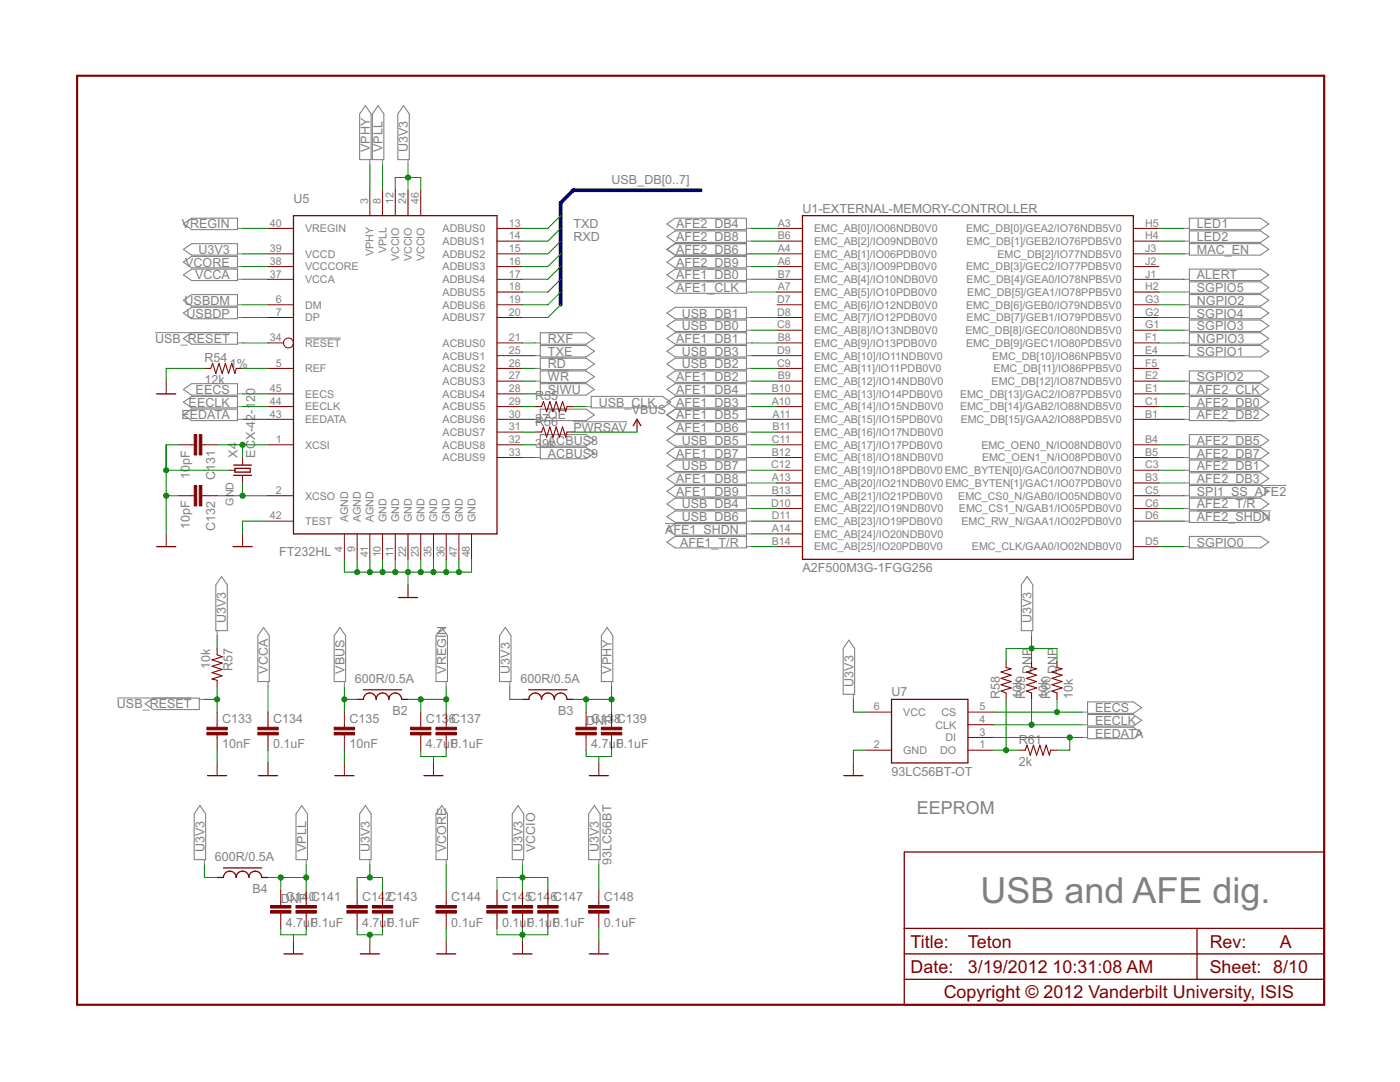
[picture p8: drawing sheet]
<svg xmlns="http://www.w3.org/2000/svg" width="279mm" height="216mm" viewBox="0 0 279 216" stroke-linecap="round" stroke-linejoin="round" font-family="sans-serif">
<g fill="none" stroke="#808080" stroke-width=".2">
<path d="M73.8 31.9v1M76.3 31.9v1M81.4 31.9v1M47.4 45.6h1M47.4 50.7h1M47.4 53.2h1M47.4 55.7h1M149 45.6h1M149 50.7h1M149 53.2h1M149 55.7h1M149 58.3h1"/>
<path d="M149 48.1h1M236.3 45.6h1.1M236.3 50.7h1.1M236.3 55.7h1.1M236.3 58.3h1.1M236.3 48.1h1.1M31 66.4h14.9M47.4 68.4h1M47.4 78.6h1M47.4 60.8h1M47.4 63.4h1M60.9 67.5h7.1"/>
<path d="M106.8 68.4h1M106.8 71h1M106.8 73.5h1M106.8 76.1h1M106.8 78.6h1M109.3 66.4h5M109.3 68.9h4.9M109.3 71.5h3.6M109.3 74h4.3M109.3 76.5h6.6M149 68.4h1M149 71h1"/>
<path d="M149 73.5h1M149 76.1h1M149 78.6h1M149 63.4h1M149 65.9h1M236.3 68.4h1.1M236.3 71h1.1M236.3 76.1h1.1M236.3 78.6h1.1M236.3 60.8h1.1M236.3 63.4h1.1M236.3 65.9h1.1"/>
<path d="M47.4 81.1h1M47.4 83.7h1M106.8 83.7h1M106.8 88.8h1M106.8 91.3h1M109.3 81.6h3.7M114.4 84.2h10.7M117 81.1h1M149 81.1h1M149 98.9h1M149 83.7h1M149 88.8h1"/>
<path d="M149 91.3h1M149 96.4h1M149 86.2h1M149 93.8h1M236.3 81.1h1.1M236.3 98.9h1.1M236.3 83.7h1.1M236.3 88.8h1.1M236.3 91.3h1.1M236.3 96.4h1.1M236.3 93.8h1.1M238.9 96.9h17.8"/>
<path d="M248.8 99.4h1.8M132.7 104.5h14.7M145.6 107h1.8M149 101.5h1M149 104h1M149 106.5h1M149 109.1h1M236.3 101.5h1.1M236.3 104h1.1M236.3 109.1h1.1M238.9 101.9h14.7M23.3 139.3h14.9"/>
<path d="M39.8 139.6h1M43.3 125.8v1.1M53.5 136v1M68.7 136v1M89 136v1M101.7 136v1M122 136v1M170.3 138.5v1.1M205.9 125.8v1.1M216 142.1h1M216 144.6h1M216 147.2h1"/>
<path d="M40.8 171.5v1.1M61.1 171.5v1.1M73.8 171.5v1.1M89 171.5v1.1M104.3 171.5v1.1M119.5 171.5v1.1"/>
</g>
<g fill="none" stroke="#808080" stroke-width=".21">
<path d="M72.9 21.1l1.2 1.6v9.2h-2.3v-9.2zM75.5 21.1l1.1 1.6v9.2h-2.3v-9.2zM80.5 21.1l1.2 1.6v9.2h-2.3v-9.2zM36.6 59.9l1.6-1.1h9.2v2.3h-9.2zM36.6 44.7l1.6-1.2h9.2v2.3h-9.2zM36.6 49.8l1.6-1.2h9.2v2.3h-9.2zM36.6 52.3l1.6-1.1h9.2v2.2h-9.2zM36.6 54.8l1.6-1.1h9.2v2.3h-9.2zM133.1 44.7l1.6-1.2h14.3v2.3h-14.3zM133.1 47.2l1.6-1.1h14.3v2.3h-14.3zM133.1 49.8l1.6-1.2h14.3v2.3h-14.3zM133.1 52.3l1.6-1.1h14.3v2.2h-14.3z"/>
<path d="M133.1 54.8l1.6-1.1h14.3v2.3h-14.3zM133.1 57.4l1.6-1.2h14.3v2.3h-14.3zM237.4 43.5h14.2l1.6 1.2-1.6 1.1h-14.2zM237.4 46.1h14.2l1.6 1.1-1.6 1.2h-14.2zM237.4 48.6h14.2l1.6 1.2-1.6 1.1h-14.2zM237.4 53.7h14.2l1.6 1.1-1.6 1.2h-14.2zM237.4 56.2h14.2l1.6 1.2-1.6 1.1h-14.2zM237.4 58.8h14.2l1.6 1.1-1.6 1.2h-14.2zM36.6 67.5l1.6-1.1h9.2v2.3h-9.2zM36.6 77.7l1.6-1.1h9.2v2.2h-9.2zM36.6 62.5l1.6-1.2h9.2v2.3h-9.2zM107.8 66.4h9.2l1.6 1.1-1.6 1.2h-9.2z"/>
<path d="M107.8 68.9h9.2l1.6 1.2-1.6 1.1h-9.2zM107.8 71.5h9.2l1.6 1.1-1.6 1.2h-9.2zM107.8 74h9.2l1.6 1.2-1.6 1.1h-9.2zM107.8 76.6h9.2l1.6 1.1-1.6 1.1h-9.2zM118 79.1h14.2l1.7 1.1-1.7 1.2h-14.2zM133.1 62.5l1.6-1.2h14.3v2.3h-14.3zM133.1 65l1.6-1.1h14.3v2.2h-14.3zM133.1 67.5l1.6-1.1h14.3v2.3h-14.3zM133.1 70.1l1.6-1.2h14.3v2.3h-14.3zM133.1 72.6l1.6-1.1h14.3v2.3h-14.3zM133.1 75.2l1.6-1.2h14.3v2.3h-14.3zM133.1 77.7l1.6-1.1h14.3v2.2h-14.3z"/>
<path d="M237.4 79.1h14.2l1.6 1.1-1.6 1.2h-14.2zM237.4 61.3h14.2l1.6 1.2-1.6 1.1h-14.2zM237.4 63.9h14.2l1.6 1.1-1.6 1.1h-14.2zM237.4 66.4h14.2l1.6 1.1-1.6 1.2h-14.2zM237.4 68.9h14.2l1.6 1.2-1.6 1.1h-14.2zM237.4 74h14.2l1.6 1.2-1.6 1.1h-14.2zM237.4 76.6h14.2l1.6 1.1-1.6 1.1h-14.2zM36.6 80.2l1.6-1.1h9.2v2.3h-9.2zM36.6 82.8l1.6-1.2h9.2v2.3h-9.2zM107.8 81.6h9.2l1.6 1.2-1.6 1.1h-9.2zM107.8 86.7h9.2l1.6 1.2-1.6 1.1h-9.2zM107.8 89.3h9.2l1.6 1.1-1.6 1.1h-9.2z"/>
<path d="M133.1 80.2l1.6-1.1h14.3v2.3h-14.3zM133.1 98l1.6-1.1h14.3v2.3h-14.3zM133.1 82.8l1.6-1.2h14.3v2.3h-14.3zM133.1 85.3l1.6-1.1h14.3v2.3h-14.3zM133.1 87.9l1.6-1.2h14.3v2.3h-14.3zM133.1 90.4l1.6-1.1h14.3v2.2h-14.3zM133.1 92.9l1.6-1.1h14.3v2.3h-14.3zM133.1 95.5l1.6-1.2h14.3v2.3h-14.3zM237.4 96.9h14.2l1.6 1.1-1.6 1.2h-14.2zM237.4 81.6h14.2l1.6 1.2-1.6 1.1h-14.2zM237.4 86.7h14.2l1.6 1.2-1.6 1.1h-14.2zM237.4 89.3h14.2l1.6 1.1-1.6 1.1h-14.2z"/>
<path d="M237.4 91.8h14.2l1.6 1.1-1.6 1.2h-14.2zM237.4 94.3h14.2l1.6 1.2-1.6 1.1h-14.2zM237.4 99.4h14.2l1.6 1.2-1.6 1.1h-14.2zM44.2 115l1.2 1.7v9.1h-2.3v-9.1zM133.1 100.6l1.6-1.2h14.3v2.3h-14.3zM133.1 103.1l1.6-1.1h14.3v2.2h-14.3zM133.1 105.6l1.6-1.1h14.3v2.3h-14.3zM133.1 108.2l1.6-1.2h14.3v2.3h-14.3zM205 115l1.1 1.7v9.1h-2.3v-9.1zM237.4 102h14.2l1.6 1.1-1.6 1.1h-14.2zM237.4 107h14.2l1.6 1.2-1.6 1.1h-14.2zM52.6 125.2l1.1 1.7v9.1h-2.2v-9.1z"/>
<path d="M67.8 125.2l1.2 1.7v9.1h-2.3v-9.1zM88.2 125.2l1.1 1.7v9.1h-2.3v-9.1zM100.8 125.2l1.2 1.7v9.1h-2.3v-9.1zM121.2 125.2l1.1 1.7v9.1h-2.3v-9.1zM169.4 127.7l1.2 1.7v9.1h-2.3v-9.1zM29 140.4l1.6-1.1h9.2v2.3h-9.2zM217 140.1h9.2l1.6 1.1-1.6 1.1h-9.2zM217 142.6h9.2l1.6 1.1-1.6 1.2h-9.2zM217 145.1h9.2l1.6 1.2-1.6 1.1h-9.2zM39.9 160.7l1.1 1.7v9.1h-2.2v-9.1zM60.2 160.7l1.2 1.7v9.1h-2.3v-9.1zM72.9 160.7l1.2 1.7v9.1h-2.3v-9.1z"/>
<path d="M88.2 160.7l1.1 1.7v9.1h-2.3v-9.1zM103.4 160.7l1.1 1.7v9.1h-2.3v-9.1zM118.6 160.7l1.2 1.7v9.1h-2.3v-9.1z"/>
</g>
<g fill="none" stroke="#800000" stroke-width=".25">
<path d="M58.6 43h40.6v63.5h-40.6zM160.1 43h66.1v68.6h-66.1zM31.3 78.6h3.8M46.6 92.8h3.6M46.6 94.8h3.6M46.9 93.5h3v.7h-3zM126.4 84.9l.7-1.2 .8 1.2M31.3 109.1h3.8M46.5 109.1h3.8M79.5 119.2h3.8M71.3 139.6h1.2a1.27 1.27 0 0 1 1.3-1.3 1.27 1.27 0 0 1 1.3 1.3 1.27 1.27 0 0 1 1.2-1.3 1.27 1.27 0 0 1 1.3 1.3 1.27 1.27 0 0 1 1.3-1.3 1.27 1.27 0 0 1 1.3 1.3h1.2M72.5 137.6h7.7"/>
<path d="M104.3 139.6h1.2a1.27 1.27 0 0 1 1.3-1.3 1.27 1.27 0 0 1 1.3 1.3 1.27 1.27 0 0 1 1.2-1.3 1.27 1.27 0 0 1 1.3 1.3 1.27 1.27 0 0 1 1.3-1.3 1.27 1.27 0 0 1 1.3 1.3h1.2M105.5 137.6h7.7M177.9 139.6h15.3v12.6h-15.3zM41.4 154.8h3.8M51.6 154.8h3.8M66.8 154.8h3.8M84.6 154.8h3.8M117.6 154.8h3.8M168.4 154.8h3.8M43.3 175.1h1.3a1.27 1.27 0 0 1 1.3-1.3 1.27 1.27 0 0 1 1.2 1.3 1.27 1.27 0 0 1 1.3-1.3 1.27 1.27 0 0 1 1.3 1.3 1.27 1.27 0 0 1 1.2-1.3 1.27 1.27 0 0 1 1.3 1.3h1.3M44.6 173.2h7.6M180.5 170h83.8v30.5h-83.8z"/>
<path d="M56.7 190.3h3.8M71.9 190.3h3.8M87.1 190.3h3.9M102.4 190.3h3.8M117.6 190.3h3.8M180.5 195.4h83.8M180.5 190.3h83.8M180.5 185.3h83.8M238.9 185.3v10.1"/>
</g>
<g fill="none" stroke="#800000" stroke-width=".2">
<path d="M73.8 38v5M76.3 38v5M78.9 38v5M81.4 38v5M84 38v5M53.5 45.6h5.1M53.5 50.7h5.1M53.5 53.2h5.1M53.5 55.7h5.1M99.2 45.6h5.1M99.2 50.7h5.1M99.2 53.2h5.1"/>
<path d="M99.2 58.3h5.1M99.2 48.1h5.1M99.2 55.7h5.1M155.1 45.6h5M155.1 50.7h5M155.1 53.2h5M155.1 58.3h5M155.1 48.1h5M155.1 55.7h5M226.2 45.6h5.1M226.2 50.7h5.1M226.2 53.2h5.1"/>
<path d="M226.2 58.3h5.1M226.2 48.1h5.1M226.2 55.7h5.1M33.2 76.1v2.5M53.5 68.4h3.1M53.5 73.5h5.1M53.5 60.8h5.1M53.5 63.4h5.1M53.5 78.6h5.1M99.2 68.4h5.1M99.2 76.1h5.1M99.2 73.5h5.1"/>
<path d="M99.2 60.8h5.1M99.2 63.4h5.1M99.2 71h5.1M99.2 78.6h5.1M155.1 68.4h5M155.1 76.1h5M155.1 65.9h5M155.1 73.5h5M155.1 60.8h5M155.1 63.4h5M155.1 71h5M155.1 78.6h5"/>
<path d="M226.2 68.4h5.1M226.2 76.1h5.1M226.2 65.9h5.1M226.2 73.5h5.1M226.2 60.8h5.1M226.2 63.4h5.1M226.2 71h5.1M226.2 78.6h5.1M35.7 88.8h3.1M35.7 98.9h3.1M40.3 88.8h3M40.3 98.9h3"/>
<path d="M45.9 93.8h1M48.4 91.3v1.5M48.4 94.8v1.6M53.5 83.7h5.1M53.5 88.8h5.1M53.5 81.1h5.1M53.5 98.9h5.1M99.2 83.7h5.1M99.2 88.8h5.1M99.2 91.3h5.1M99.2 81.1h5.1M99.2 86.2h5.1"/>
<path d="M127.1 83.7v2.5M155.1 83.7h5M155.1 96.4h5M155.1 88.8h5M155.1 91.3h5M155.1 81.1h5M155.1 93.8h5M155.1 98.9h5M155.1 86.2h5M226.2 83.7h5.1M226.2 96.4h5.1M226.2 88.8h5.1"/>
<path d="M226.2 91.3h5.1M226.2 81.1h5.1M226.2 93.8h5.1M226.2 98.9h5.1M33.2 106.5v2.6M48.4 106.5v2.6M53.5 104h5.1M68.7 106.5v5.1M71.3 106.5v5.1M73.8 106.5v5.1M76.3 106.5v5.1M78.9 106.5v5.1"/>
<path d="M81.4 106.5v5.1M81.4 116.7v2.5M84 106.5v5.1M86.5 106.5v5.1M89 106.5v5.1M91.6 106.5v5.1M94.1 106.5v5.1M155.1 101.5h5M155.1 109.1h5M155.1 104h5M155.1 106.5h5M226.2 101.5h5.1"/>
<path d="M226.2 109.1h5.1M226.2 104h5.1M43.3 142.1v3M43.3 146.6v3.1M43.3 152.2v2.6M53.5 142.1v3M53.5 146.6v3.1M53.5 152.2v2.6M68.7 142.1v3M68.7 146.6v3.1M68.7 152.2v2.6M84 142.1v3"/>
<path d="M84 146.6v3.1M86.5 152.2v2.6M89 142.1v3M89 146.6v3.1M117 142.1v3M117 146.6v3.1M119.5 152.2v2.6M122 142.1v3M122 146.6v3.1M170.3 152.2v2.6M172.8 142.1h5.1M172.8 149.7h5.1"/>
<path d="M193.2 142.1h5M193.2 144.6h5M193.2 147.2h5M193.2 149.7h5M56 177.6v3.1M61.1 177.6v3.1M71.3 177.6v3.1M76.3 177.6v3.1M89 177.6v3.1M99.2 177.6v3.1M104.3 177.6v3.1M109.3 177.6v3.1"/>
<path d="M119.5 177.6v3.1M56 182.2v3.1M58.6 187.8v2.5M61.1 182.2v3.1M71.3 182.2v3.1M73.8 187.8v2.5M76.3 182.2v3.1M89 182.2v3.1M89 187.8v2.5M99.2 182.2v3.1M104.3 182.2v3.1M104.3 187.8v2.5"/>
<path d="M109.3 182.2v3.1M119.5 182.2v3.1M119.5 187.8v2.5"/>
<circle cx="57.6" cy="68.4" r=".99"/>
</g>
<path d="M15.4 15.1h248.9v185.4h-248.9z" fill="none" stroke="#800000" stroke-width=".42"/>
<path d="M40.8 73.5h1.3l.3-1 .7 2 .6-2 .6 2 .7-2 .6 2 .6-2 .7 2 .2-1h1.3M106.8 86.2h1.3l.4-1 .6 2 .6-2 .7 2 .6-2 .6 2 .7-2 .6 2 .3-1h1.2M106.8 81.1h1.3l.4-1 .6 2 .6-2 .7 2 .6-2 .6 2 .7-2 .6 2 .3-1h1.2M43.3 129.4v1.3l1 .3-2 .7 2 .6-2 .6 2 .7-2 .6 2 .7-2 .6 1 .2v1.3M200.8 131.9v1.3l1 .3-2 .6 2 .6-2 .7 2 .6-2 .6 2 .7-2 .6 1 .4v1.3M205.9 131.9v1.3l1 .3-2 .6 2 .6-2 .7 2 .6-2 .6 2 .7-2 .6 1 .4v1.3M210.9 131.9v1.3l1.1 .3-2.1 .6 2.1 .6-2.1 .7 2.1 .6-2.1 .6 2.1 .7-2.1 .6 1 .4v1.3M203.3 149.7h1.3l.4-1 .6 2 .6-2 .7 2 .6-2 .7 2 .6-2 .6 2 .3-1h1.2" fill="none" stroke="#800000" stroke-width=".21"/>
<g fill="#800000" stroke="#800000" stroke-width=".2">
<path d="M38.8 96.9h.5v4h-.5z"/>
<path d="M39.8 96.9h.5v4h-.5z"/>
<path d="M38.8 86.7h.5v4.1h-.5z"/>
<path d="M39.8 86.7h.5v4.1h-.5z"/>
<path d="M66.7 146.1h4.1v.5h-4.1z"/>
<path d="M66.7 145.1h4.1v.5h-4.1z"/>
<path d="M81.9 146.1h4.1v.5h-4.1z"/>
<path d="M81.9 145.1h4.1v.5h-4.1z"/>
<path d="M87 146.1h4.1v.5h-4.1z"/>
<path d="M87 145.1h4.1v.5h-4.1z"/>
<path d="M87 181.7h4.1v.5h-4.1z"/>
<path d="M87 180.7h4.1v.5h-4.1z"/>
<path d="M114.9 146.1h4.1v.5h-4.1z"/>
<path d="M114.9 145.1h4.1v.5h-4.1z"/>
<path d="M120 146.1h4.1v.5h-4.1z"/>
<path d="M120 145.1h4.1v.5h-4.1z"/>
<path d="M59.1 181.7h4v.5h-4z"/>
<path d="M59.1 180.7h4v.5h-4z"/>
<path d="M69.2 181.7h4.1v.5h-4.1z"/>
<path d="M69.2 180.7h4.1v.5h-4.1z"/>
<path d="M74.3 181.7h4.1v.5h-4.1z"/>
<path d="M74.3 180.7h4.1v.5h-4.1z"/>
<path d="M54 181.7h4.1v.5h-4.1z"/>
<path d="M54 180.7h4.1v.5h-4.1z"/>
<path d="M97.2 181.7h4v.5h-4z"/>
<path d="M97.2 180.7h4v.5h-4z"/>
<path d="M102.2 181.7h4.1v.5h-4.1z"/>
<path d="M102.2 180.7h4.1v.5h-4.1z"/>
<path d="M107.3 181.7h4.1v.5h-4.1z"/>
<path d="M107.3 180.7h4.1v.5h-4.1z"/>
<path d="M117.5 181.7h4v.5h-4z"/>
<path d="M117.5 180.7h4v.5h-4z"/>
<path d="M41.3 146.1h4.1v.5h-4.1z"/>
<path d="M41.3 145.1h4.1v.5h-4.1z"/>
<path d="M51.5 146.1h4v.5h-4z"/>
<path d="M51.5 145.1h4v.5h-4z"/>
</g>
<path d="M139.8 38h-25.4l-2.5 2.5v20.3" fill="none" stroke="#000080" stroke-width=".76"/>
<g fill="none" stroke="#008000" stroke-width=".2">
<path d="M73.8 32.9v5.1M76.3 32.9v5.1M78.9 38v-2.6h5.1v2.6M81.4 32.9v5.1M48.4 55.7h5.1M48.4 53.2h5.1M48.4 50.7h5.1M48.4 45.6h5.1M111.9 53.2l-2.6 2.5h-5M111.9 58.3l-2.6 2.5h-5M111.9 55.7l-2.6 2.6h-5M111.9 50.7l-2.6 2.5h-5"/>
<path d="M111.9 48.1l-2.6 2.6h-5M111.9 43l-2.6 2.6h-5M111.9 45.6l-2.6 2.5h-5M150 55.7h5.1M150 58.3h5.1M150 53.2h5.1M150 50.7h5.1M150 45.6h5.1M150 48.1h5.1M231.3 55.7h5M231.3 58.3h5M231.3 50.7h5"/>
<path d="M231.3 45.6h5M231.3 48.1h5M40.8 73.5h-7.6v2.6M48.4 68.4h5.1M48.4 78.6h5.1M48.4 63.4h5.1M48.4 60.8h5.1M48.4 73.5h5.1M104.3 68.4h2.5M104.3 76.1h2.5M104.3 78.6h2.5M104.3 71h2.5"/>
<path d="M104.3 73.5h2.5M111.9 60.8l-2.6 2.6h-5M150 68.4h5.1M150 76.1h5.1M150 78.6h5.1M150 63.4h5.1M150 71h5.1M150 73.5h5.1M150 65.9h5.1M231.3 68.4h5M231.3 76.1h5M231.3 78.6h5"/>
<path d="M231.3 63.4h5M231.3 60.8h5M231.3 71h5M231.3 65.9h5M33.2 98.9h2.5M33.2 93.8h12.7M35.7 88.8h-2.5v17.7M43.3 98.9h10.2M43.3 88.8h10.2M48.4 81.1h5.1M48.4 83.7h5.1M48.4 88.8v2.5"/>
<path d="M48.4 96.4v2.5M104.3 81.1h2.5M104.3 83.7h2.5M104.3 86.2h2.5M104.3 91.3h2.5M104.3 88.8h2.5M114.4 81.1h2.6M114.4 86.2h12.7M150 81.1h5.1M150 83.7h5.1M150 86.2h5.1M150 91.3h5.1"/>
<path d="M150 96.4h5.1M150 98.9h5.1M150 93.8h5.1M150 88.8h5.1M231.3 81.1h5M231.3 83.7h5M231.3 91.3h5M231.3 96.4h5M231.3 98.9h5M231.3 93.8h5M231.3 88.8h5M53.5 104h-5.1v2.5"/>
<path d="M68.7 111.6v2.6h25.4v-2.6M71.3 111.6v2.6M73.8 111.6v2.6M76.3 111.6v2.6M78.9 111.6v2.6M81.4 111.6v5.1M84 111.6v2.6M86.5 111.6v2.6M89 111.6v2.6M91.6 111.6v2.6M150 104h5.1M150 106.5h5.1"/>
<path d="M150 101.5h5.1M150 109.1h5.1M231.3 104h5M231.3 101.5h5M231.3 109.1h5M40.8 139.6h2.5M43.3 126.9v2.5M43.3 137v5.1M53.5 137v5.1M68.7 139.6h2.6M68.7 137v5.1M81.4 139.6h7.6"/>
<path d="M84 139.6v2.5M89 137v5.1M101.7 137v2.6h2.6M114.4 139.6h7.6M117 139.6v2.5M122 137v5.1M170.3 139.6v2.5h2.5M200.8 131.9v-2.5h10.1v2.5M200.8 139.6v10.1M205.9 126.9v5M205.9 139.6v5M210.9 139.6v2.5"/>
<path d="M43.3 149.7v2.5M53.5 149.7v2.5M68.7 149.7v2.5M84 149.7v1.3h5v-1.3M86.5 151v1.2M117 149.7v1.3h5v-1.3M119.5 151v1.2M172.8 149.7h-2.5v2.5M198.2 149.7h5.1M198.2 142.1h17.8M198.2 144.6h17.8M198.2 147.2h17.8"/>
<path d="M213.5 147.2v2.5h-2.6M40.8 172.6v2.5h2.5M53.5 175.1h7.6M56 175.1v2.5M61.1 172.6v5M71.3 177.6v-2.5h5v2.5M73.8 172.6v2.5M89 172.6v5M99.2 177.6v-2.5h10.1v2.5M104.3 172.6v5M119.5 172.6v5M56 185.3v1.2h5.1v-1.2"/>
<path d="M58.6 186.5v1.3M71.3 185.3v1.2h5v-1.2M73.8 186.5v1.3M89 185.3v2.5M99.2 185.3v1.2h10.1v-1.2M104.3 185.3v2.5M119.5 185.3v2.5"/>
</g>
<g fill="#008000" stroke="#008000" stroke-width=".2">
<circle cx="43.3" cy="139.6" r=".51"/>
<circle cx="78.9" cy="114.2" r=".51"/>
<circle cx="84" cy="114.2" r=".51"/>
<circle cx="81.4" cy="114.2" r=".51"/>
<circle cx="86.5" cy="114.2" r=".51"/>
<circle cx="89" cy="114.2" r=".51"/>
<circle cx="91.6" cy="114.2" r=".51"/>
<circle cx="71.3" cy="114.2" r=".51"/>
<circle cx="73.8" cy="114.2" r=".51"/>
<circle cx="76.3" cy="114.2" r=".51"/>
<circle cx="73.8" cy="186.5" r=".51"/>
<circle cx="104.3" cy="186.5" r=".51"/>
<circle cx="33.2" cy="93.8" r=".51"/>
<circle cx="33.2" cy="98.9" r=".51"/>
<circle cx="48.4" cy="88.8" r=".51"/>
<circle cx="48.4" cy="98.9" r=".51"/>
<circle cx="210.9" cy="142.1" r=".51"/>
<circle cx="205.9" cy="144.6" r=".51"/>
<circle cx="213.5" cy="147.2" r=".51"/>
<circle cx="200.8" cy="149.7" r=".51"/>
<circle cx="68.7" cy="139.6" r=".51"/>
<circle cx="81.4" cy="35.4" r=".51"/>
<circle cx="205.9" cy="129.4" r=".51"/>
<circle cx="73.8" cy="175.1" r=".51"/>
<circle cx="104.3" cy="175.1" r=".51"/>
<circle cx="89" cy="139.6" r=".51"/>
<circle cx="84" cy="139.6" r=".51"/>
<circle cx="122" cy="139.6" r=".51"/>
<circle cx="117" cy="139.6" r=".51"/>
<circle cx="56" cy="175.1" r=".51"/>
<circle cx="61.1" cy="175.1" r=".51"/>
</g>
<text font-size="8" fill="#808080" x="195.7" y="180.2">USB and AFE dig.</text>
<text font-size="4" fill="#808080" x="183" y="162.4">EEPROM</text>
<g font-size="4" fill="#800000">
<text x="181.7" y="189.1">Title:</text>
<text x="193.2" y="189.1">Teton</text>
<text x="241.4" y="189.1">Rev:</text>
<text x="255.4" y="189.1">A</text>
<text x="181.7" y="194.1">Date:</text>
<text x="193.2" y="194.1">3/19/2012</text>
<text x="210.1" y="194.1">10:31:08 AM</text>
<text x="241.4" y="194.1">Sheet: 8/10</text>
<text x="188.3" y="199.2">Copyright © 2012 Vanderbilt University, ISIS</text>
</g>
<g font-size="2.8" fill="#808080">
<text x="73.8" y="30.3" transform="rotate(-90 73.8 30.3)">VPHY</text>
<text x="76.3" y="30.3" transform="rotate(-90 76.3 30.3)">VPLL</text>
<text x="81.4" y="30.3" transform="rotate(-90 81.4 30.3)">U3V3</text>
<text x="58.6" y="40.5">U5</text>
<text x="122.1" y="36.7">USB_DB[0..7]</text>
<text x="36.3" y="45.6">VREGIN</text>
<text x="114.4" y="45.6">TXD</text>
<text x="134.9" y="45.6">AFE2_DB4</text>
<text x="160.1" y="42.4">U1-EXTERNAL-MEMORY-CONTROLLER</text>
<text x="238.9" y="45.6">LED1</text>
<text x="37" y="53.2">VCORE</text>
<text x="39.6" y="50.7">U3V3</text>
<text x="114.4" y="48.1">RXD</text>
<text x="134.9" y="50.7">AFE2_DB6</text>
<text x="134.9" y="48.1">AFE2_DB8</text>
<text x="134.9" y="53.2">AFE2_DB9</text>
<text x="238.9" y="48.1">LED2</text>
<text x="238.9" y="50.7">MAC_EN</text>
<text x="38.9" y="55.7">VCCA</text>
<text x="134.9" y="55.7">AFE1_DB0</text>
<text x="134.9" y="58.3">AFE1_CLK</text>
<text x="238.9" y="55.7">ALERT</text>
<text x="238.9" y="58.3">SGPIO5</text>
<text x="36.8" y="60.8">USBDM</text>
<text x="37.2" y="63.4">USBDP</text>
<text x="136" y="65.9">USB_DB0</text>
<text x="136" y="63.4">USB_DB1</text>
<text x="238.9" y="63.4">SGPIO4</text>
<text x="238.9" y="65.9">SGPIO3</text>
<text x="238.9" y="60.8">NGPIO2</text>
<text x="31" y="68.4">USB_RESET</text>
<text x="109.4" y="68.4">RXF</text>
<text x="109.4" y="71">TXE</text>
<text x="134.9" y="68.4">AFE1_DB1</text>
<text x="136" y="71">USB_DB3</text>
<text x="238.9" y="68.4">NGPIO3</text>
<text x="238.9" y="71">SGPIO1</text>
<text x="40.8" y="76.7">12k</text>
<text x="40.8" y="72.2">R54</text>
<text x="45.9" y="73.5">1%</text>
<text x="109.4" y="73.5">RD</text>
<text x="109.4" y="76.1">WR</text>
<text x="134.9" y="76.1">AFE1_DB2</text>
<text x="136" y="73.5">USB_DB2</text>
<text x="238.9" y="76.1">SGPIO2</text>
<text x="36.2" y="83.7">EEDATA</text>
<text x="37.7" y="81.1">EECLK</text>
<text x="39" y="78.6">EECS</text>
<text x="50.9" y="80.3" transform="rotate(-90 50.9 80.3)">20</text>
<text x="106.8" y="79.9">R55</text>
<text x="109.4" y="78.6">SIWU</text>
<text x="119.5" y="81.1">USB_CLK</text>
<text x="126.1" y="82.7">VBUS</text>
<text x="134.9" y="81.1">AFE1_DB3</text>
<text x="134.9" y="78.6">AFE1_DB4</text>
<text x="134.9" y="83.7">AFE1_DB5</text>
<text x="238.9" y="81.1">AFE2_DB0</text>
<text x="238.9" y="83.7">AFE2_DB2</text>
<text x="238.9" y="78.6">AFE2_CLK</text>
<text x="106.8" y="89.4">3</text>
<text x="106.8" y="84.3">27OE</text>
<text x="106.8" y="84.9">R56</text>
<text x="108.2" y="89.4">9ACBUS8</text>
<text x="109.6" y="89.4">k</text>
<text x="114.4" y="86.2">PWRSAV</text>
<text x="134.9" y="86.2">AFE1_DB6</text>
<text x="136" y="88.8">USB_DB5</text>
<text x="238.9" y="88.8">AFE2_DB5</text>
<text x="37.9" y="95.5" transform="rotate(-90 37.9 95.5)">10pF</text>
<text x="42.9" y="95.8" transform="rotate(-90 42.9 95.8)">C131</text>
<text x="47.4" y="91.3" transform="rotate(-90 47.4 91.3)">X4</text>
<text x="50.9" y="91.3" transform="rotate(-90 50.9 91.3)">ECX-42-1</text>
<text x="109.4" y="91.3">ACBUS9</text>
<text x="134.9" y="91.3">AFE1_DB7</text>
<text x="136" y="93.8">USB_DB7</text>
<text x="238.9" y="93.8">AFE2_DB1</text>
<text x="238.9" y="91.3">AFE2_DB7</text>
<text x="134.9" y="96.4">AFE1_DB8</text>
<text x="134.9" y="98.9">AFE1_DB9</text>
<text x="136" y="101.4">USB_DB4</text>
<text x="238.9" y="96.4">AFE2_DB3</text>
<text x="238.9" y="101.4">AFE2_T/R</text>
<text x="238.9" y="98.9">SPI1_SS_AFE2</text>
<text x="37.9" y="105.6" transform="rotate(-90 37.9 105.6)">10pF</text>
<text x="42.9" y="105.9" transform="rotate(-90 42.9 105.9)">C132</text>
<text x="132.7" y="106.5">AFE1_SHDN</text>
<text x="136" y="104">USB_DB6</text>
<text x="238.9" y="104">AFE2_SHDN</text>
<text x="55.7" y="110.8">FT232HL</text>
<text x="135.7" y="109.1">AFE1_T/R</text>
<text x="238.9" y="109.1">SGPIO0</text>
<text x="160.1" y="114.1">A2F500M3G-1FGG256</text>
<text x="45.1" y="124.3" transform="rotate(-90 45.1 124.3)">U3V3</text>
<text x="205.9" y="124.3" transform="rotate(-90 205.9 124.3)">U3V3</text>
<text x="41.9" y="133.4" transform="rotate(-90 41.9 133.4)">10k</text>
<text x="46.4" y="134" transform="rotate(-90 46.4 134)">R57</text>
<text x="53.5" y="134.5" transform="rotate(-90 53.5 134.5)">VCCA</text>
<text x="68.7" y="134.5" transform="rotate(-90 68.7 134.5)">VBUS</text>
<text x="70.8" y="136.2">600R/0.5A</text>
<text x="89" y="134.5" transform="rotate(-90 89 134.5)">VREGIN</text>
<text x="101.7" y="134.5" transform="rotate(-90 101.7 134.5)">U3V3</text>
<text x="103.9" y="136.2">600R/0.5A</text>
<text x="122.1" y="134.5" transform="rotate(-90 122.1 134.5)">VPHY</text>
<text x="170.3" y="137" transform="rotate(-90 170.3 137)">U3V3</text>
<text x="205.9" y="134.5" transform="rotate(-90 205.9 134.5)">DNP</text>
<text x="210.9" y="134.5" transform="rotate(-90 210.9 134.5)">DNP</text>
<text x="23.3" y="141.3">USB_RESET</text>
<text x="78.4" y="142.6">B2</text>
<text x="111.4" y="142.6">B3</text>
<text x="177.9" y="138.9">U7</text>
<text x="199.5" y="139.5" transform="rotate(-90 199.5 139.5)">R58</text>
<text x="204" y="139.5" transform="rotate(-90 204 139.5)">10k</text>
<text x="204.6" y="139.5" transform="rotate(-90 204.6 139.5)">R59</text>
<text x="209" y="139.5" transform="rotate(-90 209 139.5)">10k</text>
<text x="209.7" y="139.5" transform="rotate(-90 209.7 139.5)">R60</text>
<text x="214.1" y="139.5" transform="rotate(-90 214.1 139.5)">10k</text>
<text x="218.6" y="142.1">EECS</text>
<text x="44.3" y="149.3">10nF</text>
<text x="44.3" y="144.2">C133</text>
<text x="54.5" y="149.3">0.1uF</text>
<text x="54.5" y="144.2">C134</text>
<text x="69.7" y="149.3">10nF</text>
<text x="69.7" y="144.2">C135</text>
<text x="85" y="149.3">4.7u</text>
<text x="85" y="144.2">C13</text>
<text x="89.6" y="144.2">6C137</text>
<text x="89.9" y="149.3">F</text>
<text x="90.1" y="149.3">0.1uF</text>
<text x="117" y="144.6">DCN1P3</text>
<text x="118" y="149.3">4.7u</text>
<text x="122.6" y="144.2">8C139</text>
<text x="122.9" y="149.3">F</text>
<text x="123.1" y="149.3">0.1uF</text>
<text x="203.3" y="148.4">R61</text>
<text x="218.6" y="144.6">EECLK</text>
<text x="218.6" y="147.2">EEDATA</text>
<text x="177.9" y="154.8">93LC56BT-OT</text>
<text x="203.3" y="152.9">2k</text>
<text x="40.8" y="170" transform="rotate(-90 40.8 170)">U3V3</text>
<text x="42.9" y="171.8">600R/0.5A</text>
<text x="61.1" y="170" transform="rotate(-90 61.1 170)">VPLL</text>
<text x="73.8" y="170" transform="rotate(-90 73.8 170)">U3V3</text>
<text x="89" y="170" transform="rotate(-90 89 170)">VCORE</text>
<text x="104.3" y="170" transform="rotate(-90 104.3 170)">U3V3</text>
<text x="106.8" y="170" transform="rotate(-90 106.8 170)">VCCIO</text>
<text x="119.5" y="170" transform="rotate(-90 119.5 170)">U3V3</text>
<text x="122.1" y="172.6" transform="rotate(-90 122.1 172.6)">93LC56BT</text>
<text x="50.4" y="178.1">B4</text>
<text x="61.6" y="179.8">0C141</text>
<text x="72.3" y="179.8">C14</text>
<text x="76.9" y="179.8">2C143</text>
<text x="90.1" y="179.8">C144</text>
<text x="100.2" y="179.8">C14</text>
<text x="104.8" y="179.8">5C14</text>
<text x="109.9" y="179.8">6C147</text>
<text x="120.5" y="179.8">C148</text>
<text x="56" y="180.2">DCN1P4</text>
<text x="57" y="184.9">4.7u</text>
<text x="61.9" y="184.9">F</text>
<text x="62.1" y="184.9">0.1uF</text>
<text x="72.3" y="184.9">4.7u</text>
<text x="77.2" y="184.9">F</text>
<text x="77.4" y="184.9">0.1uF</text>
<text x="90.1" y="184.9">0.1uF</text>
<text x="100.2" y="184.9">0.1u</text>
<text x="105.1" y="184.9">F</text>
<text x="105.3" y="184.9">0.1u</text>
<text x="110.2" y="184.9">F</text>
<text x="110.4" y="184.9">0.1uF</text>
<text x="120.5" y="184.9">0.1uF</text>
</g>
<g font-size="2.4" fill="#808080">
<text x="73.4" y="40.7" transform="rotate(-90 73.4 40.7)">3</text>
<text x="76" y="40.7" transform="rotate(-90 76 40.7)">8</text>
<text x="78.5" y="40.7" transform="rotate(-90 78.5 40.7)">12</text>
<text x="81.1" y="40.7" transform="rotate(-90 81.1 40.7)">24</text>
<text x="83.6" y="40.7" transform="rotate(-90 83.6 40.7)">46</text>
<text x="53.9" y="45.2">40</text>
<text x="60.9" y="46.3">VREGIN</text>
<text x="88.3" y="46.3">ADBUS0</text>
<text x="101.5" y="45.2">13</text>
<text x="101.5" y="47.8">14</text>
<text x="155.2" y="45.2">A3</text>
<text x="155.2" y="47.8">B6</text>
<text x="162.5" y="46.3">EMC_AB[0]/IO06NDB0V0</text>
<text x="192.8" y="46.3">EMC_DB[0]/GEA2/IO76NDB5V0</text>
<text x="228.5" y="47.8">H4</text>
<text x="228.5" y="45.2">H5</text>
<text x="53.9" y="52.8">38</text>
<text x="53.9" y="50.3">39</text>
<text x="60.9" y="54">VCCCORE</text>
<text x="60.9" y="51.4">VCCD</text>
<text x="74.6" y="51.2" transform="rotate(-90 74.6 51.2)">VPHY</text>
<text x="77.1" y="50.6" transform="rotate(-90 77.1 50.6)">VPLL</text>
<text x="79.6" y="52.1" transform="rotate(-90 79.6 52.1)">VCCIO</text>
<text x="82.2" y="52.1" transform="rotate(-90 82.2 52.1)">VCCIO</text>
<text x="84.7" y="52.1" transform="rotate(-90 84.7 52.1)">VCCIO</text>
<text x="88.3" y="48.9">ADBUS1</text>
<text x="88.3" y="51.4">ADBUS2</text>
<text x="88.3" y="54">ADBUS3</text>
<text x="101.5" y="50.3">15</text>
<text x="101.5" y="52.8">16</text>
<text x="155.2" y="50.3">A4</text>
<text x="155.2" y="52.8">A6</text>
<text x="162.5" y="51.4">EMC_AB[1]/IO06PDB0V0</text>
<text x="162.5" y="54">EMC_AB[3]/IO09PDB0V0</text>
<text x="162.5" y="48.9">EMC_AB[2]/IO09NDB0V0</text>
<text x="192.8" y="54">EMC_DB[3]/GEC2/IO77PDB5V0</text>
<text x="192.9" y="48.9">EMC_DB[1]/GEB2/IO76PDB5V0</text>
<text x="199.1" y="51.4">EMC_DB[2]/IO77NDB5V0</text>
<text x="228.5" y="52.8">J2</text>
<text x="228.5" y="50.3">J3</text>
<text x="53.9" y="55.4">37</text>
<text x="60.9" y="56.5">VCCA</text>
<text x="88.3" y="56.5">ADBUS4</text>
<text x="88.3" y="59">ADBUS5</text>
<text x="101.5" y="55.4">17</text>
<text x="101.5" y="57.9">18</text>
<text x="155.2" y="57.9">A7</text>
<text x="155.2" y="55.4">B7</text>
<text x="162.5" y="59">EMC_AB[5]/IO10PDB0V0</text>
<text x="162.5" y="56.5">EMC_AB[4]/IO10NDB0V0</text>
<text x="192.9" y="56.5">EMC_DB[4]/GEA0/IO78NPB5V0</text>
<text x="193" y="59">EMC_DB[5]/GEA1/IO78PPB5V0</text>
<text x="228.5" y="57.9">H2</text>
<text x="228.5" y="55.4">J1</text>
<text x="55" y="60.5">6</text>
<text x="55" y="63">7</text>
<text x="60.9" y="61.6">DM</text>
<text x="60.9" y="64.1">DP</text>
<text x="88.3" y="61.6">ADBUS6</text>
<text x="88.3" y="64.1">ADBUS7</text>
<text x="101.5" y="60.5">19</text>
<text x="101.5" y="63">20</text>
<text x="155.1" y="65.5">C8</text>
<text x="155.1" y="60.5">D7</text>
<text x="155.1" y="63">D8</text>
<text x="162.5" y="61.6">EMC_AB[6]/IO12NDB0V0</text>
<text x="162.5" y="64.1">EMC_AB[7]/IO12PDB0V0</text>
<text x="192.8" y="61.6">EMC_DB[6]/GEB0/IO79NDB5V0</text>
<text x="192.9" y="64.1">EMC_DB[7]/GEB1/IO79PDB5V0</text>
<text x="228.5" y="65.5">G1</text>
<text x="228.5" y="63">G2</text>
<text x="228.5" y="60.5">G3</text>
<text x="53.9" y="68.1">34</text>
<text x="60.9" y="69.2">RESET</text>
<text x="88.3" y="69.2">ACBUS0</text>
<text x="88.3" y="71.7">ACBUS1</text>
<text x="101.5" y="68.1">21</text>
<text x="101.5" y="70.6">25</text>
<text x="155.1" y="70.6">D9</text>
<text x="155.2" y="68.1">B8</text>
<text x="162.5" y="69.2">EMC_AB[9]/IO13PDB0V0</text>
<text x="162.5" y="66.7">EMC_AB[8]/IO13NDB0V0</text>
<text x="162.5" y="71.7">EMC_AB[10]/IO11NDB0V0</text>
<text x="192.7" y="66.7">EMC_DB[8]/GEC0/IO80NDB5V0</text>
<text x="192.8" y="69.2">EMC_DB[9]/GEC1/IO80PDB5V0</text>
<text x="198" y="71.7">EMC_DB[10]/IO86NPB5V0</text>
<text x="228.5" y="70.6">E4</text>
<text x="228.5" y="68.1">F1</text>
<text x="55" y="73.2">5</text>
<text x="60.9" y="74.3">REF</text>
<text x="88.3" y="74.3">ACBUS2</text>
<text x="88.3" y="76.8">ACBUS3</text>
<text x="101.5" y="73.2">26</text>
<text x="101.5" y="75.7">27</text>
<text x="155.1" y="73.2">C9</text>
<text x="155.2" y="75.7">B9</text>
<text x="162.5" y="76.8">EMC_AB[12]/IO14NDB0V0</text>
<text x="162.5" y="74.3">EMC_AB[11]/IO11PDB0V0</text>
<text x="197.9" y="76.8">EMC_DB[12]/IO87NDB5V0</text>
<text x="198.3" y="74.3">EMC_DB[11]/IO86PPB5V0</text>
<text x="228.5" y="75.7">E2</text>
<text x="228.5" y="73.2">F5</text>
<text x="53.9" y="83.3">43</text>
<text x="53.9" y="80.8">44</text>
<text x="53.9" y="78.2">45</text>
<text x="60.9" y="81.9">EECLK</text>
<text x="60.9" y="79.4">EECS</text>
<text x="88.3" y="79.4">ACBUS4</text>
<text x="88.3" y="81.9">ACBUS5</text>
<text x="101.5" y="78.2">28</text>
<text x="101.5" y="80.8">29</text>
<text x="101.5" y="83.3">30</text>
<text x="154" y="80.8">A10</text>
<text x="154" y="78.2">B10</text>
<text x="154.2" y="83.3">A11</text>
<text x="162.5" y="81.9">EMC_AB[14]/IO15NDB0V0</text>
<text x="162.5" y="79.4">EMC_AB[13]/IO14PDB0V0</text>
<text x="191.6" y="81.9">EMC_DB[14]/GAB2/IO88NDB5V0</text>
<text x="191.6" y="79.4">EMC_DB[13]/GAC2/IO87PDB5V0</text>
<text x="228.5" y="83.3">B1</text>
<text x="228.5" y="80.8">C1</text>
<text x="228.5" y="78.2">E1</text>
<text x="55" y="88.4">1</text>
<text x="60.9" y="89.5">XCSI</text>
<text x="60.9" y="84.4">EEDATA</text>
<text x="88.3" y="84.4">ACBUS6</text>
<text x="88.3" y="87">ACBUS7</text>
<text x="88.3" y="89.5">ACBUS8</text>
<text x="101.5" y="85.9">31</text>
<text x="101.5" y="88.4">32</text>
<text x="154" y="88.4">C11</text>
<text x="154.2" y="85.9">B11</text>
<text x="162.5" y="84.4">EMC_AB[15]/IO15PDB0V0</text>
<text x="162.5" y="87">EMC_AB[16]/IO17NDB0V0</text>
<text x="162.5" y="89.5">EMC_AB[17]/IO17PDB0V0</text>
<text x="191.7" y="84.4">EMC_DB[15]/GAA2/IO88PDB5V0</text>
<text x="195.9" y="89.5">EMC_OEN0_N/IO08NDB0V0</text>
<text x="228.5" y="88.4">B4</text>
<text x="88.3" y="92.1">ACBUS9</text>
<text x="101.5" y="90.9">33</text>
<text x="153.9" y="93.5">C12</text>
<text x="154" y="90.9">B12</text>
<text x="162.5" y="92.1">EMC_AB[18]/IO18NDB0V0</text>
<text x="162.5" y="94.6">EMC_AB[19]/IO18PDB0V0EMC_BYTEN[0]/GAC0/IO07NDB0V0</text>
<text x="196" y="92.1">EMC_OEN1_N/IO08PDB0V0</text>
<text x="228.5" y="90.9">B5</text>
<text x="228.5" y="93.5">C3</text>
<text x="46.6" y="100.9" transform="rotate(-90 46.6 100.9)">GND</text>
<text x="55" y="98.6">2</text>
<text x="60.9" y="99.7">XCSO</text>
<text x="153.9" y="101.1">D10</text>
<text x="154" y="96">A13</text>
<text x="154" y="98.6">B13</text>
<text x="162.5" y="97.1">EMC_AB[20]/IO21NDB0V0EMC_BYTEN[1]/GAC1/IO07PDB0V0</text>
<text x="162.5" y="99.7">EMC_AB[21]/IO21PDB0V0</text>
<text x="191.2" y="99.7">EMC_CS0_N/GAB0/IO05NDB0V0</text>
<text x="228.5" y="96">B3</text>
<text x="228.5" y="98.6">C5</text>
<text x="228.5" y="101.1">C6</text>
<text x="53.9" y="103.6">42</text>
<text x="60.9" y="104.8">TEST</text>
<text x="69.5" y="104.2" transform="rotate(-90 69.5 104.2)">AGND</text>
<text x="72" y="104.2" transform="rotate(-90 72 104.2)">AGND</text>
<text x="74.6" y="104.2" transform="rotate(-90 74.6 104.2)">AGND</text>
<text x="77.1" y="104.2" transform="rotate(-90 77.1 104.2)">GND</text>
<text x="79.6" y="104.2" transform="rotate(-90 79.6 104.2)">GND</text>
<text x="82.2" y="104.2" transform="rotate(-90 82.2 104.2)">GND</text>
<text x="84.7" y="104.2" transform="rotate(-90 84.7 104.2)">GND</text>
<text x="87.3" y="104.2" transform="rotate(-90 87.3 104.2)">GND</text>
<text x="89.8" y="104.2" transform="rotate(-90 89.8 104.2)">GND</text>
<text x="92.3" y="104.2" transform="rotate(-90 92.3 104.2)">GND</text>
<text x="94.9" y="104.2" transform="rotate(-90 94.9 104.2)">GND</text>
<text x="154" y="106.2">A14</text>
<text x="154" y="103.6">D11</text>
<text x="162.5" y="107.3">EMC_AB[24]/IO20NDB0V0</text>
<text x="162.5" y="102.2">EMC_AB[22]/IO19NDB0V0</text>
<text x="162.5" y="104.8">EMC_AB[23]/IO19PDB0V0</text>
<text x="191.4" y="102.2">EMC_CS1_N/GAB1/IO05PDB0V0</text>
<text x="191.9" y="104.8">EMC_RW_N/GAA1/IO02PDB0V0</text>
<text x="228.5" y="103.6">D6</text>
<text x="68.4" y="110" transform="rotate(-90 68.4 110)">4</text>
<text x="70.9" y="110" transform="rotate(-90 70.9 110)">9</text>
<text x="73.4" y="111.2" transform="rotate(-90 73.4 111.2)">41</text>
<text x="76" y="111.2" transform="rotate(-90 76 111.2)">10</text>
<text x="78.5" y="111.1" transform="rotate(-90 78.5 111.1)">11</text>
<text x="81.1" y="111.2" transform="rotate(-90 81.1 111.2)">22</text>
<text x="83.6" y="111.2" transform="rotate(-90 83.6 111.2)">23</text>
<text x="86.1" y="111.2" transform="rotate(-90 86.1 111.2)">35</text>
<text x="88.7" y="111.2" transform="rotate(-90 88.7 111.2)">36</text>
<text x="91.2" y="111.2" transform="rotate(-90 91.2 111.2)">47</text>
<text x="93.8" y="111.2" transform="rotate(-90 93.8 111.2)">48</text>
<text x="154" y="108.7">B14</text>
<text x="162.5" y="109.8">EMC_AB[25]/IO20PDB0V0</text>
<text x="194" y="109.8">EMC_CLK/GAA0/IO02NDB0V0</text>
<text x="228.5" y="108.7">D5</text>
<text x="174.4" y="141.7">6</text>
<text x="180.3" y="142.8">VCC</text>
<text x="187.9" y="142.8">CS</text>
<text x="195.5" y="141.7">5</text>
<text x="174.4" y="149.3">2</text>
<text x="186.7" y="145.4">CLK</text>
<text x="188.7" y="147.9">DI</text>
<text x="195.5" y="144.3">4</text>
<text x="195.5" y="146.8">3</text>
<text x="195.5" y="149.3">1</text>
<text x="180.3" y="150.5">GND</text>
<text x="187.6" y="150.5">DO</text>
</g>
</svg>
